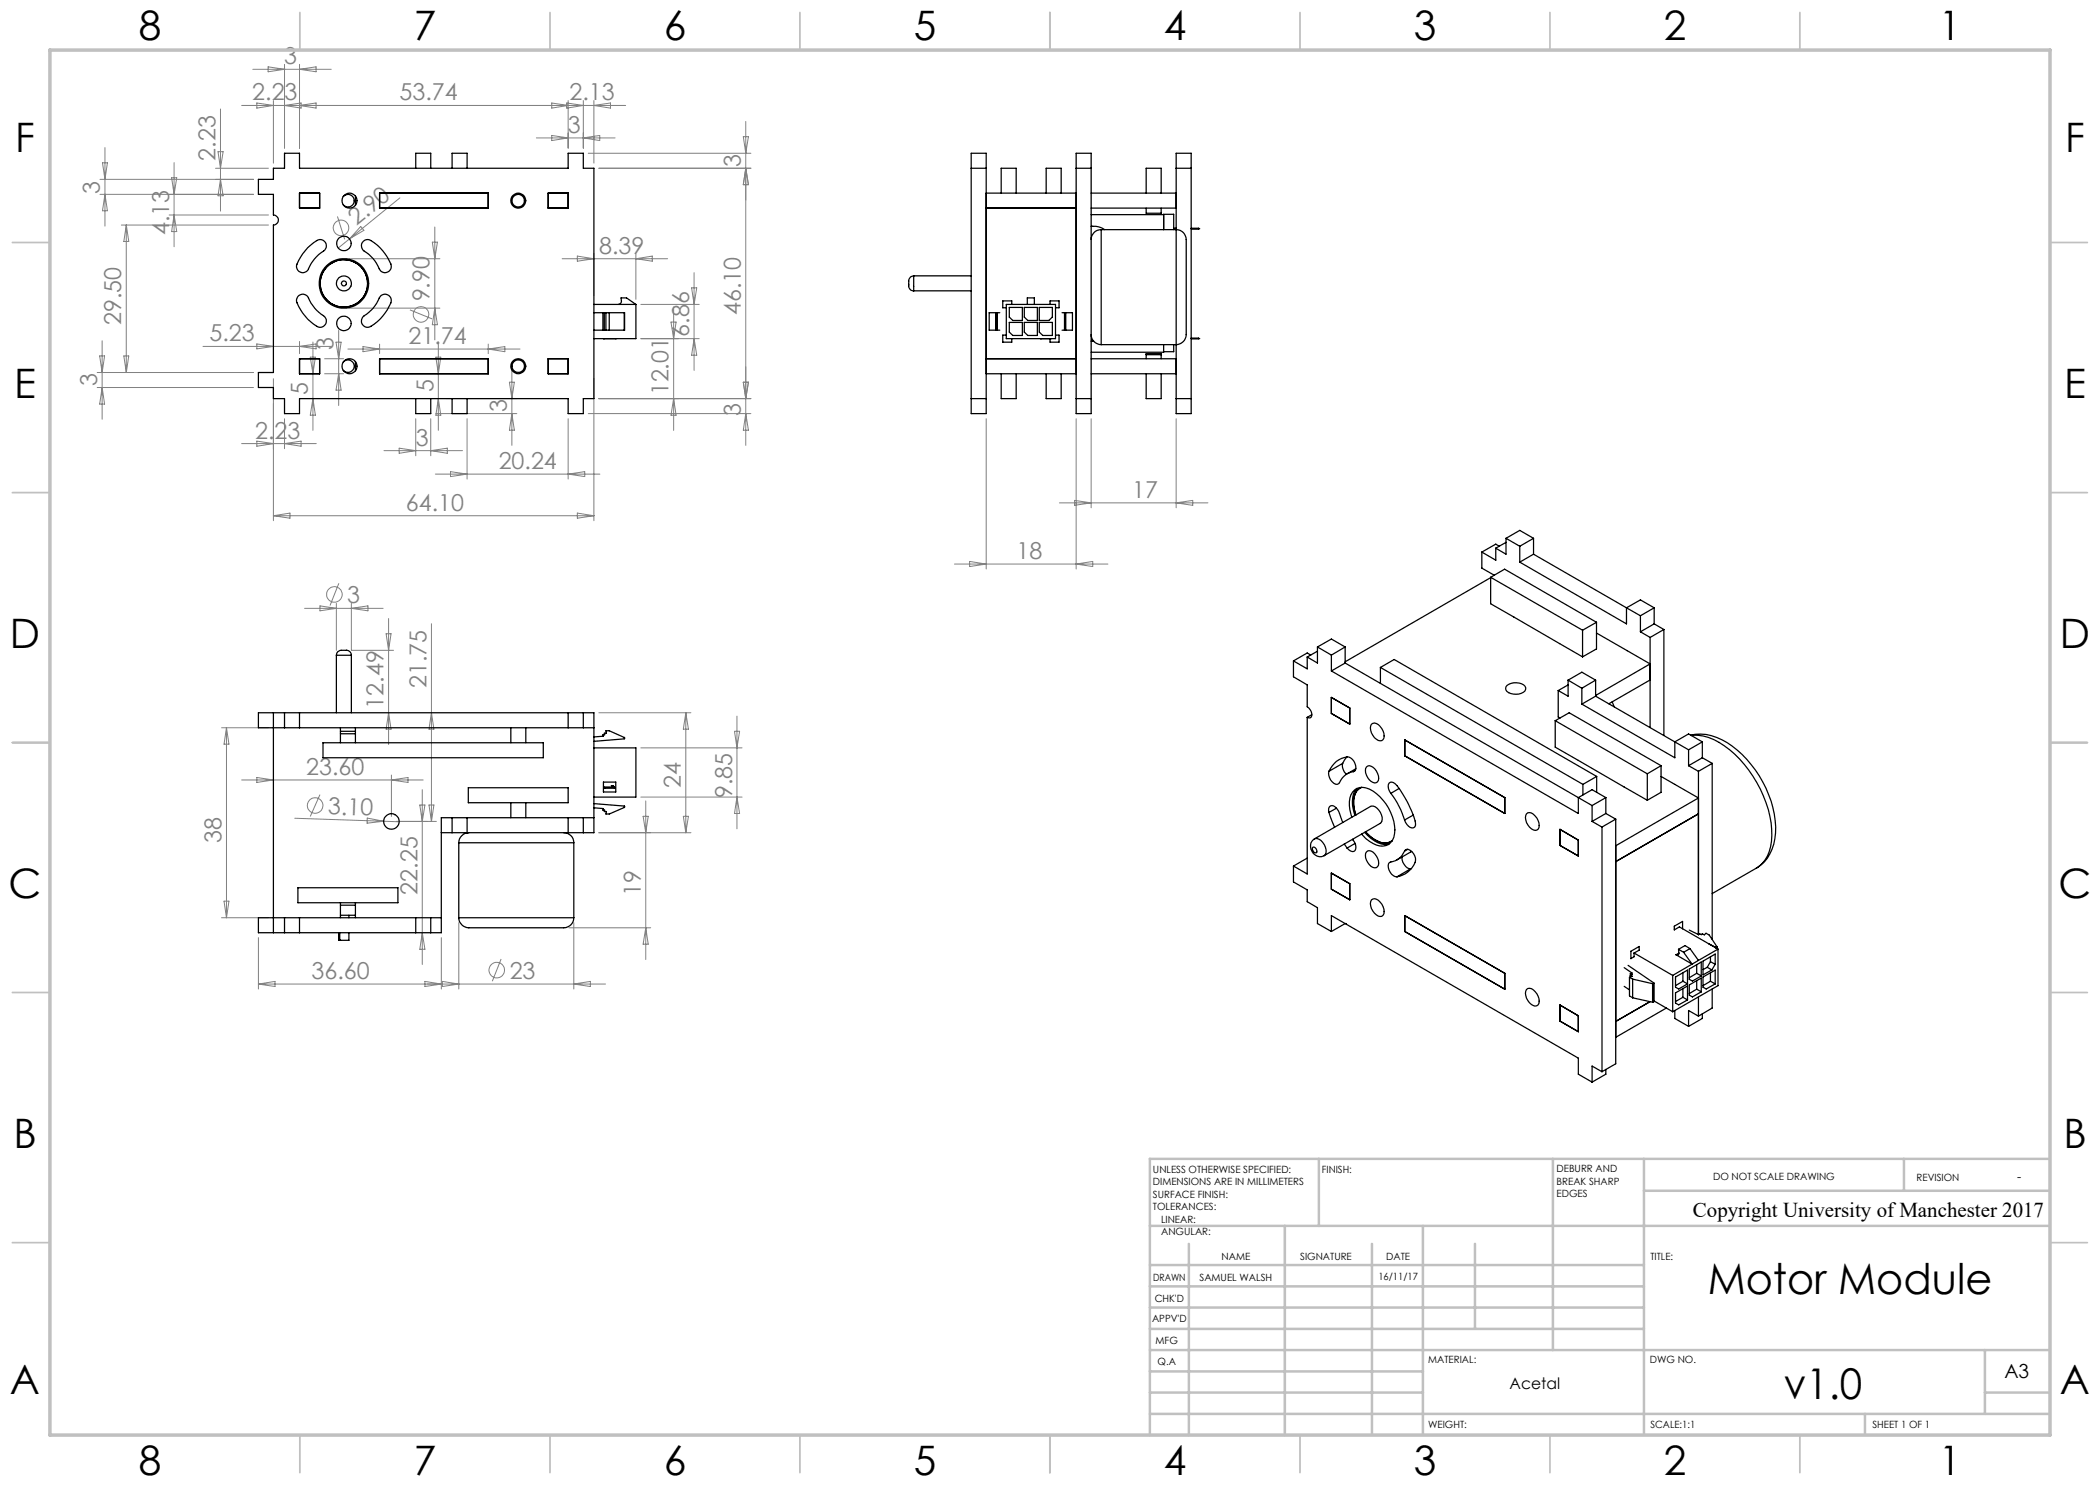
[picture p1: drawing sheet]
<svg xmlns="http://www.w3.org/2000/svg" width="420mm" height="297mm" viewBox="0 0 420 297" stroke-linecap="round" stroke-linejoin="round" font-family="sans-serif">
<g fill="none" stroke="#808080" stroke-width=".2">
<path d="M50.6 13.9h15.7M53.6 13.4l3.3 .5-3.3 .5zM56.9 12.9v16.7M59.9 12.9v16.7M59.9 13.9l3.3-.5v1zM20 38.9h30.7M20 35.9h30.7M20.5 32.6h1l-.5 3.3zM21 29.5v15.7M21 38.9l.5 3.3h-1zM34.3 35.6h1l-.5 3.3zM34.8 32.5v16.9"/>
<path d="M43.1 33.7h10.6M43.6 30.3h1l-.5 3.4zM44.1 21.8v20.4M44.1 35.9l.5 3.3h-1zM51.4 20.6l3.3 .5-3.3 .5zM54.7 20.1v12.5M56.9 21.1l3.3-.5v1zM59.9 21.1l3.3-.5v1zM80 39.6l-12.3 10M107.3 27.6h15.7M110.3 27.1l3.3 .5-3.3 .5zM110.3 20.6l3.3 .5-3.3 .5z"/>
<path d="M113.3 20.6l3.4 .5-3.4 .5zM113.6 20.1v9.5M116.7 20.1v9.5M116.7 27.6l3.2-.5v1zM117.7 30.7h32.5M118.8 20.1v12.5M118.8 21.1l3.3-.5v1zM119.8 33.7h30.4M125.1 21.1h-76.8M148.7 27.3h1l-.5 3.4zM149.2 24.3v64.8M149.2 33.7l.5 3.2h-1z"/>
<path d="M24.3 45h29.4M25.3 45v29.5M25.3 45l.5 3.3h-1zM33.8 43h19.9M34.8 43l.5 3.3h-1zM67.5 43.3l1.4 4.6M69.8 51.7h18.2M72.1 45.3l.7 .8-2.9 1.7zM86.5 48.4h1l-.5 3.3zM87 45.4v22.6M112.4 51.7h21.1M115.5 51.2l3.3 .5-3.3 .5z"/>
<path d="M118.8 50.8v8.4M127.2 50.8v9.1M127.2 51.7l3.3-.5v1zM138.3 57.6h1l-.5 3.3zM138.8 54.5v19.6M19.4 74.5h31.3M19.4 77.5h31.3M19.9 71.2h1l-.5 3.3zM20.4 68.2v15.7M20.4 77.5l.5 3.3h-1zM24.8 71.2h1l-.5 3.3zM40.6 69.3h25.7"/>
<path d="M51.4 68.8l3.3 .5-3.3 .5zM54.7 75.7v28.4M59.9 68.3v2.4M59.9 69.3l3.3-.5v1zM62.1 71.4h1l-.5 3.4zM62.6 68.4v17.7M62.6 79.7l.5 3.3h-1zM64.9 71.8h3.8M64.9 74.8h3.8M67.2 68.4h1l-.5 3.4zM67.7 66.1v15M67.7 74.8l.5 3.2h-1z"/>
<path d="M69.6 69.8h34.4M69.8 61.6h18.2M72.6 69.3l3.3 .5-3.3 .5zM75.9 68.8v1.9M82 62l4.4 1.8M87 61.6l.5 3.3h-1zM87.2 71.4h1l-.5 3.4zM87.7 79.7l.5 3.3h-1zM87.7 68.4v17.7M89.3 79.7h14.1M97.6 68.8v1.9M97.6 69.8l3.4-.5v1z"/>
<path d="M101.9 76.4h1l-.5 3.3zM102.4 73.4v15.7M118.8 75.7v28.4M128.2 60.9h11.6M134.2 64.4h1l-.5 3.3zM134.7 79.7l.5 3.3h-1zM134.7 61.4v24.7M138.8 67.7l.5 3.3h-1zM139.8 67.7h-11.6M148.7 76.4h1l-.5 3.3zM150.2 79.7h-30.4M48.3 88.7h15"/>
<path d="M51.4 88.2l3.3 .5-3.3 .5zM56.9 83.7v6M56.9 88.7l3.3-.5v1zM76.8 90.1h15.7M79.8 89.6l3.3 .5-3.3 .6zM83.1 83.7v7.5M86.1 83.7v7.5M86.1 90.1l3.4-.5v1.1zM87.1 94.8h32.9M87.1 82.7h16.3M90.1 94.3l3.3 .5-3.3 .5zM93.4 83.7v12.1"/>
<path d="M102.4 82.7l.5 3.3h-1zM113.6 83.7v12.1M113.6 94.8l3.3-.5v1zM117.7 82.7h32.5M149.2 82.7l.5 3.3h-1zM197.2 83.7v30.1M215.2 83.7v30.1M218.2 83.7v17.9M235.2 83.7v17.9M54.7 103.1h64.1M54.7 103.1l3.3-.5v1zM67.8 116.7l-1.8 4.4"/>
<path d="M115.5 102.6l3.3 .5-3.3 .5zM190.9 112.8h30.7M193.9 112.3l3.3 .5-3.3 .5zM211.9 100.6h29.7M214.9 100.1l3.3 .5-3.3 .5zM215.2 112.8l3.3-.5v1zM235.2 100.6l3.3-.5v1zM60.9 121.7h15.7M64 121.2l3.3 .5-3.3 .5zM67.3 120.7v9.4M70.3 120.7v9.4h8.4M70.3 121.7l3.3-.5v1z"/>
<path d="M77.2 126.7h1l-.5 3.4zM77.7 123.7v25.2M86.3 124.7v39.6M44.3 145.6h9.4M45.3 145.6v37.9M45.3 145.6l.5 3.2h-1zM48.3 156h36.3M51.4 155.5l3.3 .5-3.3 .5zM64 158.9l-1.9 4.4M77.7 142.6l.5 3.2h-1zM78.3 155v8.3M78.3 156l3.3-.5v1z"/>
<path d="M84.5 157.9v35M86.3 142.6l.5 3.2h-1zM119.8 142.6h18.4M128.2 159.4h20.2M128.2 149.6h20.2M137.2 142.6l.5 3.2h-1zM137.2 142.6v23.9M146.9 146.3h1l-.5 3.3zM147.4 143.2v22.6M147.4 159.4l.5 3.3h-1zM58.9 163.7l17.8 .5M73.4 163.6l3.3 .6-3.3 .4z"/>
<path d="M76.7 164.2l3.1 .2M79.3 164.3h8M84 161h1l-.5 3.3zM85.8 161h1l-.5 3.3zM119.8 166.5h18.4M128.6 163.3h1l-.4 3.2zM129.2 160.2v31.7M136.7 163.3h1l-.5 3.2zM44.3 183.5h9.4M44.8 180.2h1l-.5 3.3zM51.7 196.8h69.4M51.7 187.5v10.3"/>
<path d="M51.7 196.8l3.3-.5v1zM84.5 186.5l.5 3.4h-1zM85 196.3l3.3 .5-3.3 .5zM88.3 187.5v10.3M88.5 196.3l3.3 .5-3.3 .5zM91.8 184.5v13.3M100.2 191.8l-1.7 4.4M113.8 185.6h16.3M114.8 184.5v13.3M114.8 196.8l3.3-.5v1zM129.2 185.6l.4 3.2h-1z"/>
<circle cx="68.2" cy="45.6" r="1.55"/>
<circle cx="84.2" cy="62.9" r="1.55"/>
<circle cx="66.9" cy="118.9" r="1.56"/>
<circle cx="63" cy="161.1" r="1.56"/>
<circle cx="99.3" cy="194" r="1.55"/>
</g>
<g fill="none" stroke="#c0c0c0" stroke-width=".35">
<path d="M60 2.5v7.5M110 2.5v7.5M160 2.5v7.5M210 2.5v7.5M260 2.5v7.5M310 2.5v7.5M360 2.5v7.5M2.5 48.5h7.5M410 48.5h7.5M2.5 98.5h7.5M410 98.5h7.5M2.5 148.5h7.5"/>
<path d="M410 148.5h7.5M2.5 198.5h7.5M410 198.5h7.5M2.5 248.5h7.5M410 248.5h7.5M60 287v7.5M110 287v7.5M160 287v7.5M210 287v7.5M260 287v7.5M310 287v7.5M360 287v7.5"/>
</g>
<g fill="none" stroke="#c0c0c0" stroke-width=".5">
<path d="M263.8 231.8v13.4M310.6 231.8v38.2M328.8 231.8v55.2M328.8 238.2h81.2M380.8 231.8v6.4M410 231.8h-180v55.2M230 245.2h180M230 257.3h98.8M230 253h98.8M237.8 248.8v38.2M257 245.2v41.8M274.4 248.8v38.2"/>
<path d="M284.6 245.2v41.8M295 248.8v17M230 265.8h98.8M230 261.5h98.8M230 278.5h54.6M230 274.3h54.6M230 270h180M397 278.5h13M397 270v12.8M230 282.8h180M373 282.8v4.2"/>
</g>
<path d="M10 10h400v277h-400z" fill="none" stroke="#c0c0c0" stroke-width=".7"/>
<g fill="none" stroke="#000" stroke-width=".25">
<path d="M56.9 30.7h3v3h53.7v-3h3.1v3h2.1v46h-2.1v3h-3.1v-3h-53.7v3h-3v-3h-2.2v-2.2h-3v-3h3v-29.5a1.01 1.01 0 0 0 1-1 1.01 1.01 0 0 0-1-1v-4.1h-3v-3h3v-2.2h2.2zM59.9 38.6h4v3h-4zM68.7 39.3a1.25 1.25 0 0 1 1.8-.1 1.25 1.25 0 0 1 0 1.8 1.25 1.25 0 0 1-1.8 0M71.1 39.2v1.9M75.9 38.6h21.7v3h-21.7zM83.1 33.7v-3h3v3M90.4 33.7v-3h3v3M109.6 38.6h4v3h-4zM194.2 30.7h3v52h-3zM194.2 33.7h3M197.2 38.6h18M200.2 38.6v-4.9h3v4.9"/>
<path d="M209.2 38.6v-4.9h3v4.9M215.2 30.7h3v52h-3zM215.2 33.7h3M218.2 38.6h17M229.2 38.6v-4.9h3v4.9M235.2 33.7h3M59.5 59.3a1.24 1.24 0 0 1 2.2 .3 8.1 8.1 0 0 0 3.2 3.8 1.25 1.25 0 0 1 .1 1.6 1.25 1.25 0 0 1-1.6 .3 8.9 8.9 0 0 1-4.1-5.4zM61.5 49.6l.6-.6a2.78 2.78 0 0 1 2.2-1.1 1.35 1.35 0 0 1 1 1.4 1.35 1.35 0 0 1-1.1 1.2 8.3 8.3 0 0 0-2.6 3.5 1.25 1.25 0 0 1-1.7 .4 1.25 1.25 0 0 1-.5-1.6l1.1-2zM72.7 48.3a1.45 1.45 0 0 1 2.1 .2 9.8 9.8 0 0 1 3.4 4.6 1.25 1.25 0 0 1-.9 1.4 1.25 1.25 0 0 1-1.5-.7 7.6 7.6 0 0 0-3.2-3.8l-.2-.3a1.24 1.24 0 0 1 .3-1.4zM76.2 59.1a1.27 1.27 0 0 1 1.6 0 1.27 1.27 0 0 1 .4 1.5 8.9 8.9 0 0 1-4.6 4.9 1.26 1.26 0 0 1-1.3-.9 1.26 1.26 0 0 1 .5-1.5 7.7 7.7 0 0 0 3.2-3.8zM182.7 55.2a1.25 1.25 0 0 0-.9 1.7 1.05 1.05 0 0 0 .9 1.3M182.7 55.2v3"/>
<path d="M182.7 55.2h11.5M182.7 58.2h11.5M197.2 41.6h18M218.2 42.9h14.5v3v-3h2v3M218.2 45.3h.3a3.6 3.6 0 0 1 2.4 .6M218.2 41.6h17M220.2 45.9a1.99 1.99 0 0 0-2 2M220.2 45.9v23M220.2 45.9h15M229.2 41.6v1h3v-1M234.7 45.6h.5M234.7 45.8h.5"/>
<path d="M235.2 45.9a2.31 2.31 0 0 1 2 3v17.1a2.37 2.37 0 0 1-2 2.9M235.2 45.9v23M235.2 45.9v-15.2h3v52h-3v-13.8M238.2 45.6h1.5v.2M238.2 45.8h1.5M239.7 45.8h.1M59.9 71.8h4v3h-4zM68.7 72.4a1.26 1.26 0 0 1 1.8-.1 1.26 1.26 0 0 1 0 1.8 1.26 1.26 0 0 1-1.8 0M71.1 72.3v1.9M75.9 71.8h21.7v3h-21.7zM83.1 79.7v3h3v-3M90.4 79.7v3h3v-3"/>
<path d="M109.6 71.8h4v3h-4zM118.8 62.5h6M118.8 66h6M118.8 60.9h8.4M120.6 62.5v3.5M120.7 67.7h.1M120.9 62.5v3.5M121.2 62.5v3.5M121.8 62.5v3.5M123.2 67.7h.1M123.7 60.9a.67 .67 0 0 0 .6-.7l-.1-.6h1.1l1.9 1.3M124.8 62.5v3.5"/>
<path d="M127.2 60.9v6.8h-8.4M194.2 79.7h3M197.2 74.8h18M197.2 71.8h18M199.2 66h.1M199.2 62.5h.1M199.2 62.5h-1.4v3.5h1.4M199.2 62.5v3.5M199.2 62.5h.2M199.2 66h.2M199.4 66h.1M199.4 62.5h.1"/>
<path d="M199.4 62.5v3.5M199.5 62.5h.5M199.5 66h.5M199.5 62.5v3.5M200.2 74.8v4.9h3v-4.9M201.3 60.9h9.8v6.8h-9.8zM201.3 67h-.7v1.4h1.8v-.7M201.9 61.5h2.6v2.6h-1.9l-.7-.7zM201.9 64.5h2.6v2.6h-1.9l-.7-.7zM202.4 60.9v-.7h-1.8v1.4h.7M204.9 61.5h2.6v2.6h-1.9l-.7-.7zM204.9 64.5h2.6v2.6h-1.9l-.7-.7z"/>
<path d="M205.5 60.9v-1.3h1.4v1.3M207.9 61.5h2.6v1.9l-.7 .7h-1.9zM207.9 64.5h2.6v2.6h-1.9l-.7-.7zM208.1 67.7h.1M209.2 74.8v4.9h3v-4.9M210 60.9v-.7h1.8v1.4h-.7M210.1 67.7h.1M211.1 67h.7v1.4h-1.8v-.7M212.4 62.5h.5M212.4 66h.5M212.9 66h.1M212.9 62.5h.1"/>
<path d="M212.9 62.5v3.5M213 62.5h.1M213 66h.1M213 62.5v3.5M213.1 66h.1M213.1 62.5h.1M213.1 62.5v3.5M213.1 62.5h1.4v3.5h-1.4M215.2 79.7h3M218.2 66.9a2.05 2.05 0 0 0 2 2M218.2 74.8h17M218.2 71.8h17"/>
<path d="M218.2 68.2h.5M220.2 68.9h15M229.2 74.8v4.9h3v-4.9M229.2 71.8v-1.1h3v1.1M229.2 70.9h3M232.7 68.9v1.5h-14.5M234.7 68.9v1.4h-2M235.2 79.7h3M238.2 67.7h1.5M238.2 67.6h1.5v.1M239.7 67.7h.1M296.4 110.4v3.2l2.4 1.4"/>
<path d="M298.1 115.5l18.4 10.5M298.1 115.5l2.8-1.7 18.4 10.7M298.1 115.5v5.3l18.4 10.6M298.1 115.5l-29.1 16.9M299.2 109.6v2.4l-2.8-1.6M299.9 109.3l-.7-.5-2.8 1.6M301.2 107.7v3.1l-2-1.2M301.2 107.7l2.8 1.6M301.2 107.7l2.8-1.6 2.7 1.6M301.2 108.5l-2 1.1M304 109.3v3.1M304 112.4l21.3 12.4v-3.2"/>
<path d="M306.7 110.8l18.6 10.8M306.7 110.8l-2.7 1.6M306.7 107.7l-2.7 1.6M306.7 107.7v3.1M67.3 131.1a1.25 1.25 0 0 1 1.7-1 1.05 1.05 0 0 1 1.3 1M67.3 131.1h3M67.3 131.1v11.5M70.3 131.1v11.5M258.7 132.2v3.2l2.7 1.6v4.4a1.73 1.73 0 0 1 .9 2l-.3 .2-.6-.1M261.4 131.4v2.4l-2.7-1.6M262.1 131l-.7-.4-2.7 1.6M263.5 129.4l2.8-1.6 2.7 1.6"/>
<path d="M263.5 129.4v3.2l-2.1-1.2M263.5 129.4l2.8 1.6M263.5 130.2l-2.1 1.2M266.3 139.5l3.6 2.1v3.2l-3.6-2.1zM266.3 134.2l49.4 28.5v-3.2M266.3 131v3.2M269 132.6l-2.7 1.6M269 132.6l46.7 26.9M269 129.4l-2.7 1.6M269 129.4v3.2M276.1 133.5l40.5 23.4M276.1 133.5l2.7-1.6 40.5 23.4"/>
<path d="M276.1 133.5v3.2M301.4 137.1a2.93 2.93 0 0 1 3.6 .2 .95 .95 0 0 1-.8 1.4 2.76 2.76 0 0 1-3-.7v-.7zM311.6 138.1v5.3l.4 .2M313.6 136v3.2l-2-1.1M313.6 136l2.8 1.7M313.6 136l2.8-1.6 2.7 1.6M313.6 137l-2 1.1M316.4 137.7v3.1M316.5 126v5.4M319.1 139.2l-2.7 1.6M319.1 139.2l15.9 9.2M319.1 136l-2.7 1.7"/>
<path d="M319.1 136v3.2M319.3 124.5v5.3l-2.8 1.6M319.3 124.5l-2.8 1.5M319.3 126.6l10.7 6.2-10.9 6.3M325.3 121.6l2.8 1.6M325.3 121.6l2.8-1.6 2.7 1.6M328.1 123.2v3.2M328.1 126.4l1.9 1.1M330 127.5v18M330 136l-8.2 4.8M330.8 124.8l-2.7 1.6M330.8 121.6l-2.7 1.6"/>
<path d="M330.8 121.6v3.2M330.8 124.8l2 1.1M332.8 125.9l-2.8 1.6M332.8 125.9v21.2M54.7 142.6v43.9M56.9 142.6v3M59.9 142.6v3M64.6 148.6h44.1v2.9h-44.1zM68.1 146.3h3M68.1 146.8h3M68.1 145.6v3M71.1 145.6v3"/>
<path d="M93.7 157.5h19.9v3h-19.9zM102.2 145.6v3M105.2 145.6v3M113.6 142.6v3M116.7 142.6v3M118.8 147.4l1.8-.2v-.2h.3v-.4h.4l-.1-.4h.6l3.1 1.3-.1 .3-6 .5M118.8 149.6h8.4v9.8h-8.4M118.8 145.6h-67.1v-3h67.1v23.9h-30.5M120.7 156.4h2.5v2h-2.5zM120.9 157.4h1.7l-.3-.2h.3l.3 .2v.3h-2zM261.4 143.5v31.3l-2.7-1.6M262.4 142.9l-1 .6"/>
<path d="M265.8 154.3a4.4 4.4 0 0 1 4-2.9 2.09 2.09 0 0 1 1.1 2.8l-.2 .1M265.8 154.3a2.19 2.19 0 0 0 1.6 2.6 2.03 2.03 0 0 0 1-1.2l1-.9 1.3-.5M268.5 152.7a2.4 2.4 0 0 0 .8 2.2M268.5 152.7l-2.7 1.6M269.3 151.4l-.8 1.3M271 154.1l-.3 .2M271.2 153.7l-1.7 1.1M271.4 157.7a5.2 5.2 0 0 0-.4 5.4M272.3 157.5a2.64 2.64 0 0 0-1.6 2.6 6.9 6.9 0 0 0 .5 2.9M273.3 153.4a1.38 1.38 0 0 1 2 .8 1.64 1.64 0 0 1 0 2.3 2.08 2.08 0 0 1-2.2-2v-.8zM274.3 144.8a1.11 1.11 0 0 1 1.7 .5 2.28 2.28 0 0 1 .6 2.6 .94 .94 0 0 1-1.3-.1 2.57 2.57 0 0 1-1-3zM278.2 158.7a1.51 1.51 0 0 1-.1-2.2 1.34 1.34 0 0 1 1.3 .6 21 21 0 0 1 3.7 7.6 .76 .76 0 0 1-.4 .9 .76 .76 0 0 1-1-.4l-.8-1.2"/>
<path d="M278.2 158.7a17.4 17.4 0 0 1 2.7 5.3M279.8 157.7l-1.6 1M281 148l20 11.5v3.2l-20-11.5zM311 144.1l18.5 10.7M311 144.1l2.8-1.5 18.4 10.5M311 144.1v5.3l18.5 10.7M315.7 159.5l2.7 1.6M315.7 159.5l2.7-1.6 2.8 1.6M316.4 140.8l18.6 10.7v-3.1M316.6 156.9v2.1M319.3 155.3l-2.7 1.6M319.3 155.3v3.2"/>
<path d="M321.2 159.5l-2.8 1.6M321.2 159.5v3.2M322.4 140.4l.4 1M329.5 154.8v5.3M332.2 153.1l-2.7 1.7M332.2 153.1v5.4l-2.7 1.6M332.2 155.3l7.5 4.3-16.6 9.6M335 148.4l2.7 1.6M335 148.4l2.7-1.6 2.8 1.6M337.7 150v3.1M337.7 153.1l2 1.2M338.1 147a10.1 10.1 0 0 1 8.3 2.2 21.8 21.8 0 0 1 8.7 17.4 8.4 8.4 0 0 1-3.8 7"/>
<path d="M338.2 147.1a10.1 10.1 0 0 1 7.7 2.8 23.4 23.4 0 0 1 8.5 17.2 7.2 7.2 0 0 1-3.1 6.5l-8.9 5.1M339.7 154.3v32.6M340.5 151.5l-2.8 1.6M340.5 148.4l-2.8 1.6M340.5 148.4v3.1M340.5 151.5l1.9 1.2M342.4 152.7l-2.7 1.6M342.4 152.7v35.2M59.6 177.5h20v3h-20zM78.9 162.9h.1M90.4 163.5v3M91.8 168.6h23"/>
<path d="M91.8 168.6v14.9M93.4 163.5v3M93.8 166.5a2.05 2.05 0 0 0-2 2.1M102.2 160.5v3M105.2 160.5v3M112.7 166.5a1.99 1.99 0 0 1 2.1 2.1M113.6 163.5v3M114.8 168.6v14.9M116.7 163.5v3M118.8 160.7l6.1 .6-.1 .2-3 1.3h-.6l.1-.5h-.4v-.3h-.3v-.3l-1.8-.1M118.8 163.5h-30.5v23h-36.6v-3h36.6M258.7 173.2v3.2l2.7 1.6v2.3l2.1 1.2v3.2l2.8 1.6"/>
<path d="M261.4 171.6l-2.7 1.6M262.5 169.5l.1-.1a.77 .77 0 0 1 .7 1.2l-.6-.2-.2-.4zM262.9 167.8a1.96 1.96 0 0 0-.5 2.5 1.96 1.96 0 0 0 2.4 .8M262.9 167.8l11.2-6.5a1.71 1.71 0 0 1 2 1.2 1.66 1.66 0 0 1-.1 2.2l-11.2 6.4M262.9 167.8a2.16 2.16 0 0 1 2.3 2.2 1.08 1.08 0 0 1-.4 1.1M265.8 162.5l1.1 2.9M265.8 162.5a.84 .84 0 0 1 .1-1.2 .84 .84 0 0 1 1.2 .2 8.3 8.3 0 0 1 1.5 3M266.3 174.6l3.6 2.1v3.2l-3.6-2.1zM267.3 161.6l-1.5 .9M268.9 168.8l.5 .8M270.4 163.4a5.9 5.9 0 0 1 .1-5 2.59 2.59 0 0 1 3.4-.6 9.6 9.6 0 0 1 5 9 2.51 2.51 0 0 1-3.6 2.2 7.6 7.6 0 0 1-3-2.2M270.5 167.8l.2 .3a1.57 1.57 0 0 1 .1 2.2 1.36 1.36 0 0 1-1.4-.7"/>
<path d="M271 168.7l-1.6 .9M272.9 166.5a5.2 5.2 0 0 0 4.9 2.3M273.1 166.4a5.6 5.6 0 0 0 4.3 2.2l1-.5M273.3 170.4a1.06 1.06 0 0 1 1.7 .4 2.17 2.17 0 0 1 .5 2.5 1.06 1.06 0 0 1-1.6-.4 2.17 2.17 0 0 1-.6-2.5zM274.3 180a1.11 1.11 0 0 1 1.7 .4 2.28 2.28 0 0 1 .6 2.7 1.11 1.11 0 0 1-1.7-.5 2.41 2.41 0 0 1-.6-2.6zM280.4 171.4a2.19 2.19 0 0 0 1.8 2.3M280.9 170.2a.69 .69 0 0 1 1.1-.1 2.17 2.17 0 0 1 .4 3.5 4.7 4.7 0 0 1-3 1.8M280.9 170.2a3.8 3.8 0 0 1-3 2.3 2.04 2.04 0 0 0 1.5 2.9M281.6 169.9l-.7 .3M282.2 173.7l-2.8 1.7M282.2 173.7h.1M282.3 170.3l-2.9 1.7"/>
<path d="M282.6 163l-1.7 1M305.3 162.8a1.11 1.11 0 0 1 1.7 .4 2.26 2.26 0 0 1 .6 2.6 1.43 1.43 0 0 1-2-.8 2.3 2.3 0 0 1-.3-2.2zM312 165.9l3.7 2.1v3.2l-3.7-2.1zM318.4 161.1v3.2M318.4 164.3l2 1.1M320.4 165.4v48.9M321.2 162.7l-2.8 1.6M321.2 162.7l1.9 1.1M323.1 163.8v49l-2.7 1.5M323.1 163.8l-2.7 1.6M339.7 162.8l-16.6 9.5M56.9 183.5v3"/>
<path d="M59.9 183.5v3M67.8 188.1h.1M67.8 186.5v1.6M67.9 188.1h.1M67.9 186.5v1.6M68.1 181h3M68.1 183.1h3M68.1 180.5v3M69.8 183.1v.4M69.8 186.5v1.6h-2M71.1 180.5v3M83.1 183.5v3"/>
<path d="M86.1 183.5v3M91.8 183.5a2.26 2.26 0 0 0 2.7 2.1h17.1a3.1 3.1 0 0 0 2.8-1l.4-1.1M91.8 183.5h23M266.3 186.3v-3.2l49.4 28.5v3.2l2.7 1.6M269 184.7h.1M269 184.7l-2.7 1.6M281 183.1l20 11.6v3.1l-20-11.5zM305.3 197.9a1.11 1.11 0 0 1 1.7 .4 2.26 2.26 0 0 1 .6 2.7 1.43 1.43 0 0 1-2-.9 2.3 2.3 0 0 1-.3-2.2zM324.8 193.5l1.6 1.1-.3 .1M324.8 197.3l1.1 .7M325.6 193.1l5.2 3.5-.2 .1M325.9 195.5l.6 .3"/>
<path d="M325.9 195.5v3.7l.6 .4M326.1 194.7l.3 .2-.3 .1 .4 .3-.6 .2M326.1 194.7v.7M326.2 190.2l1.6-.9v.7l-1 .6v.7l-.6 .4zM326.5 195.8l4 .9M326.5 195.8v3.8M326.5 199.6l4 .8M326.8 190.6l7.7 4.5M330.5 196.7v3.7M330.6 196.7h-.1M330.6 196.7v3.7M330.8 196.6l-.1 3.8"/>
<path d="M334.5 195.1v7.2M335.1 198.6l2.4-1.4v2.8l-1.8 1-.6-.4zM335.1 195.4l2.4-1.4v2.8l-1.8 1-.6-.4zM335.2 191l3.2 1.8M335.7 189.9l.1 .7a.34 .34 0 0 1-.2 .4 .34 .34 0 0 1-.4 0M335.7 189.9l1 .6M335.8 190.6l-.6 .4M336.5 185.8v-1.5l-1.6 .9v.8l1-.6 7.7 4.4M336.6 196.2l.9 .6M336.6 194.6v1.6M336.6 197.7v1.8M336.6 196.2l-1.5 .9"/>
<path d="M336.6 199.5l-1.5 .8M336.6 199.5l.9 .5M336.7 190.5l1.7 2.3M337.9 186l1.8 .9 .2-.1 .4 .1 .2-.1 .4 .2 .3-.3 .6 .3 1.6 2.4M337.9 193.8l2.4-1.4v2.8l-1.8 1-.6-.3zM337.9 197l2.4-1.4v2.8l-1.8 1-.6-.4zM338 189.7l-1.3 .8M338 189.7l1.7 2.4M338 189.7l-1-.6-1.3 .8M338.4 192.8l-3.9 2.3M339.3 197.8l1 .6M339.3 192.9v1.8"/>
<path d="M339.3 196.1v1.7M339.3 194.7l-1.4 .8M339.3 194.7l1 .5M339.3 197.8l-1.4 .9M339.7 192.1l-1.3 .7M339.7 199.4v3.8M340.6 195.4l2.4-1.4v2.8l-1.8 1-.6-.4zM341.5 193.5l-.9 .4M341.5 193.5l.9 .5M341.7 188.7l1.4 .7M342.1 191.3v1M342.1 194.6v1.6"/>
<path d="M342.1 192.3l-.6 1.2M342.1 192.3l.9 .6M342.1 196.2l-1.5 .9M342.1 196.2l.9 .6M342.4 197.8v3.8l-2.7 1.6M343 192.9v-2.1l-2.4 1.4v2.8l1.8-1M343 192.9l-.6 1.1M343.1 189.4h.1M343.1 189.4v.1M343.2 189.4v.2M343.4 189.4h-.2M343.4 189.4v.3"/>
<path d="M343.4 189.3v.4M343.6 189.8l-3.9 2.3M343.6 189.8v7.3l-9.1 5.2M312 201l3.7 2.2v3.1l-3.7-2.1zM320.4 214.3l-2-1.1v3.2M321.2 213.9v.9l-2.8 1.6M330 200.3l-6.9 4M330.6 200.4h-.1M330.7 200.4h-.1M330.8 200.3l-.1 .1M330.8 200.2l3.7 2.1M333.3 201.6l-10.2 5.9"/>
<path d="M335 202.1v1.6l2.7 1.6M339.7 203.2l-2-1.1v3.2M340.5 202.8v.9l-2.8 1.6"/>
<circle cx="68.8" cy="56.7" r="4.8"/>
<circle cx="68.8" cy="56.7" r="5"/>
<circle cx="68.8" cy="56.7" r="1.5"/>
<circle cx="68.8" cy="48.7" r="1.45"/>
<circle cx="68.8" cy="56.7" r=".49"/>
<circle cx="69.9" cy="40.1" r="1.49"/>
<circle cx="103.6" cy="40.1" r="1.24"/>
<circle cx="103.7" cy="40.1" r="1.49"/>
<circle cx="68.8" cy="64.7" r="1.45"/>
<circle cx="69.9" cy="73.2" r="1.49"/>
<circle cx="103.7" cy="73.2" r="1.24"/>
<circle cx="103.7" cy="73.2" r="1.49"/>
<circle cx="78.3" cy="164.3" r="1.56"/>
</g>
<g font-size="8.5">
<text x="341.5" y="258.8">Motor Module</text>
<text x="356.8" y="279.7">v1.0</text>
</g>
<g font-size="8.1">
<text x="27.8" y="8">8</text>
<text x="82.8" y="8">7</text>
<text x="132.8" y="8">6</text>
<text x="182.8" y="8">5</text>
<text x="232.8" y="8">4</text>
<text x="282.8" y="8">3</text>
<text x="332.8" y="8">2</text>
<text x="387.8" y="8">1</text>
<text x="3" y="30.4">F</text>
<text x="413" y="30.4">F</text>
<text x="2.8" y="79.6">E</text>
<text x="412.8" y="79.6">E</text>
<text x="2" y="129.6">D</text>
<text x="412" y="129.6">D</text>
<text x="1.7" y="179.6">C</text>
<text x="411.7" y="179.6">C</text>
<text x="2.7" y="229.6">B</text>
<text x="412.7" y="229.6">B</text>
<text x="2" y="278.9">A</text>
<text x="412" y="278.9">A</text>
<text x="27.8" y="295">8</text>
<text x="82.8" y="295">7</text>
<text x="132.8" y="295">6</text>
<text x="182.8" y="295">5</text>
<text x="232.8" y="295">4</text>
<text x="282.8" y="295">3</text>
<text x="332.8" y="295">2</text>
<text x="387.8" y="295">1</text>
</g>
<g font-size="4.7" fill="#808080">
<text x="56.8" y="12.8">3</text>
<text x="50.5" y="20.1">2.23</text>
<text x="79.9" y="20.1">53.74</text>
<text x="113.9" y="20.1">2.13</text>
<text x="113.6" y="26.6">3</text>
<text x="43.1" y="32.1" transform="rotate(-90 43.1 32.1)">2.23</text>
<text x="148.2" y="33.4" transform="rotate(-90 148.2 33.4)">3</text>
<text x="20" y="38.8" transform="rotate(-90 20 38.8)">3</text>
<text x="33.8" y="47.1" transform="rotate(-90 33.8 47.1)">4.13</text>
<text x="71.3" y="45.3" transform="rotate(-39 71.3 45.3)">2.90</text>
<text x="119.8" y="50.7">8.39</text>
<text x="24.3" y="65" transform="rotate(-90 24.3 65)">29.50</text>
<text x="85.9" y="60.3" transform="rotate(-90 85.9 60.3)">9.90</text>
<text x="148.2" y="63.1" transform="rotate(-90 148.2 63.1)">46.10</text>
<text x="41.9" y="68.3">5.23</text>
<text x="66.7" y="69.9" transform="rotate(-90 66.7 69.9)">3</text>
<text x="81.7" y="68.8">21.74</text>
<text x="137.8" y="67.3" transform="rotate(-90 137.8 67.3)">6.86</text>
<text x="19.4" y="77.1" transform="rotate(-90 19.4 77.1)">3</text>
<text x="61.6" y="78.9" transform="rotate(-90 61.6 78.9)">5</text>
<text x="86.7" y="78.5" transform="rotate(-90 86.7 78.5)">5</text>
<text x="101.4" y="82.4" transform="rotate(-90 101.4 82.4)">3</text>
<text x="133.7" y="79.1" transform="rotate(-90 133.7 79.1)">12.01</text>
<text x="148.2" y="83.3" transform="rotate(-90 148.2 83.3)">3</text>
<text x="51" y="87.7">2.23</text>
<text x="83.2" y="89.1">3</text>
<text x="99.7" y="93.8">20.24</text>
<text x="226.4" y="99.5">17</text>
<text x="81.2" y="102.1">64.10</text>
<text x="203.3" y="111.8">18</text>
<text x="69.5" y="120.6">3</text>
<text x="85.3" y="137.6" transform="rotate(-90 85.3 137.6)">21.75</text>
<text x="76.7" y="141.7" transform="rotate(-90 76.7 141.7)">12.49</text>
<text x="61.3" y="155">23.60</text>
<text x="136.2" y="157.7" transform="rotate(-90 136.2 157.7)">24</text>
<text x="146.4" y="159.6" transform="rotate(-90 146.4 159.6)">9.85</text>
<text x="65.6" y="162.9" transform="rotate(2 65.6 162.9)">3.10</text>
<text x="44.3" y="168.7" transform="rotate(-90 44.3 168.7)">38</text>
<text x="83.5" y="178.9" transform="rotate(-90 83.5 178.9)">22.25</text>
<text x="128.2" y="179.3" transform="rotate(-90 128.2 179.3)">19</text>
<text x="62.3" y="195.8">36.60</text>
<text x="101.9" y="195.7">23</text>
</g>
<text font-size="4.2" x="338.6" y="243.4">Copyright University of Manchester 2017</text>
<text font-size="3.9" x="400.9" y="275.5">A3</text>
<text font-size="3.2" x="301.9" y="277.9">Acetal</text>
<text font-size="2.5" x="403.5" y="236.1">-</text>
<g font-size="2">
<text x="230.6" y="234.6">UNLESS OTHERWISE SPECIFIED:</text>
<text x="230.6" y="237.1">DIMENSIONS ARE IN MILLIMETERS</text>
<text x="230.6" y="239.6">SURFACE FINISH:</text>
<text x="264.4" y="234.6">FINISH:</text>
<text x="311.3" y="234.5">DEBURR AND</text>
<text x="311.3" y="237">BREAK SHARP</text>
<text x="311.3" y="239.5">EDGES</text>
<text x="342.6" y="236">DO NOT SCALE DRAWING</text>
<text x="383.3" y="236.2">REVISION</text>
<text x="230.6" y="242.1">TOLERANCES:</text>
<text x="232.2" y="244.6">LINEAR:</text>
<text x="232.2" y="247.1">ANGULAR:</text>
<text x="244.3" y="252">NAME</text>
<text x="260" y="251.9">SIGNATURE</text>
<text x="277.2" y="251.9">DATE</text>
<text x="330.1" y="251.9">TITLE:</text>
<text x="230.6" y="256.1">DRAWN</text>
<text x="239.9" y="256.1">SAMUEL WALSH</text>
<text x="275.7" y="255.9">16/11/17</text>
<text x="230.9" y="260.3">CHK'D</text>
<text x="230.4" y="264.4">APPV'D</text>
<text x="231.1" y="268.8">MFG</text>
<text x="231.5" y="273">Q.A</text>
<text x="285.6" y="272.5">MATERIAL:</text>
<text x="330" y="272.5">DWG NO.</text>
<text x="285.6" y="285.5">WEIGHT:</text>
<text x="330.1" y="285.6">SCALE:1:1</text>
<text x="374.5" y="285.6">SHEET 1 OF 1</text>
</g>
</svg>
